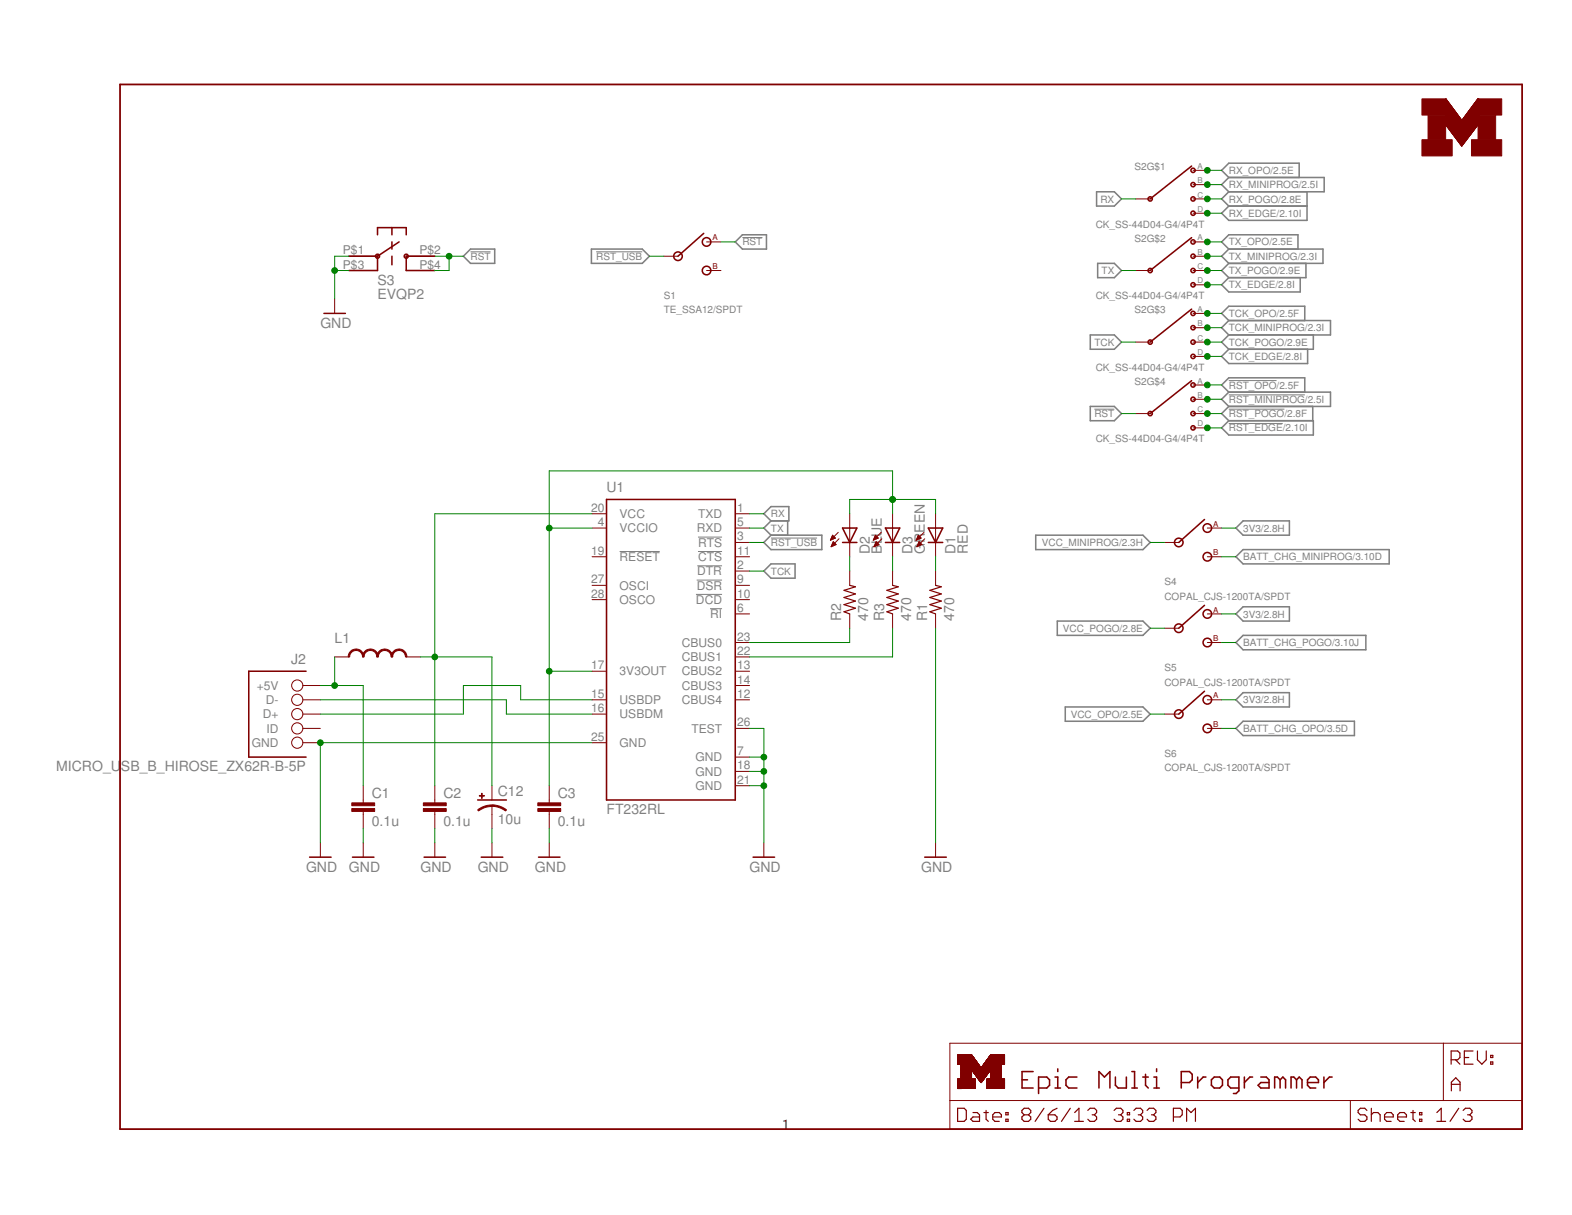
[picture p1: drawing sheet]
<svg xmlns="http://www.w3.org/2000/svg" width="279mm" height="216mm" viewBox="0 0 279 216" stroke-linecap="round" stroke-linejoin="round" font-family="sans-serif">
<g fill="none" stroke="#808080" stroke-width=".18">
<path d="M83.6 44.7h3.6M106 44.7h8.2M132 42.2h3.5M194.5 72.7h3.6M218.4 72.7h9.9M218.4 67.6h8.5M218.4 75.2h9.6M218.4 70.2h13.5M110.1 98h7.2M124.1 95.4h4.2M124.1 98h4.2M137 95.6h8.2"/>
<path d="M123.7 105.6h4.6M123.8 103.1h4.5M123.9 100.5h4.4M126.2 108.2h2.1"/>
</g>
<g fill="none" stroke="#808080" stroke-width=".28">
<path d="M194.9 34.1h3.2l1.2 1.2-1.2 1.3h-3.2zM218.4 36.6h13.9M218.4 31.5h17v2.6h-17M218.4 31.5l-1.3-1.2 1.3-1.3h12.5v2.5M218.4 34.1l-1.3 1.2 1.3 1.3M218.4 31.5l-1.3 1.3 1.3 1.3M232.3 34.1v5.1h-13.9l-1.3-1.3 1.3-1.3M82.4 45.5l1.2-1.2h4.3v2.5h-4.3zM105.1 44.3h9.1l1.2 1.2-1.2 1.3h-9.1zM130.7 43l1.3-1.3h4.2v2.6h-4.2zM193.8 59.5h4.3l1.2 1.3-1.2 1.3h-4.3zM195.1 46.8h3l1.2 1.3-1.2 1.2h-3z"/>
<path d="M218.4 44.3l-1.3-1.3 1.3-1.3h12.3v2.6M218.4 57h18.1v2.5h-18.1M218.4 44.3h16.7v2.5h-16.7M218.4 57l-1.3-1.3 1.3-1.3h13.5v2.6M218.4 49.3l-1.3 1.3 1.3 1.3h12.7v-2.6M218.4 44.3l-1.3 1.2 1.3 1.3M218.4 46.8l-1.3 1.3 1.3 1.2M218.4 57l-1.3 1.2 1.3 1.3M218.4 59.5l-1.3 1.3 1.3 1.3M232.1 46.8v2.5h-13.7M233.4 59.5v2.6h-15M193.8 72.2h4.3l1.2 1.3-1.2 1.3h-4.3z"/>
<path d="M218.4 74.8h15v2.5h-15l-1.3-1.3zM218.4 69.7h18.1v2.5h-18.1M218.4 69.7l-1.3-1.3 1.3-1.3h13.5v2.6M218.4 62.1l-1.3 1.2 1.3 1.3h14v-2.5M218.4 69.7l-1.3 1.3 1.3 1.2M218.4 72.2l-1.3 1.3 1.3 1.3M233.3 72.2v2.6M135.8 91.3l1.2-1.3h3.2v2.6h-3.2zM137 95.1h9.1v2.6h-9.1l-1.2-1.3zM137 92.6l-1.2 1.2 1.2 1.3M140 92.6v2.5M184.1 95.1h19l1.3 1.3-1.3 1.3h-19z"/>
<path d="M219.7 98.9l1.2-1.2h26v2.5h-26zM220.9 92.6h8.3v2.5h-8.3l-1.2-1.3zM135.8 101.5l1.2-1.3h4.3v2.5h-4.3zM187.9 110.4h15.2l1.3 1.2-1.3 1.3h-15.2zM219.7 109.1l1.2-1.3h8.3v2.6h-8.3zM220.9 112.9h21.9v2.6h-21.9l-1.2-1.3zM189.3 125.6h13.8l1.3 1.3-1.3 1.3h-13.8zM219.7 124.4l1.2-1.3h8.3v2.5h-8.3zM220.9 128.2h19.8v2.5h-19.8l-1.2-1.3z"/>
</g>
<g fill="none" stroke="#800000" stroke-width=".28">
<path d="M211.8 29.5l-7.4 5.8M57.6 55.7h3.8M62 45.5h5.1M67.1 45.5v2.6h-5.1M67.1 41.7v-1.3h5.1v1.3M69.7 40.4v1.3M69.7 43v1.3M69.7 45.5v1.6M70.9 43l-3.8 2.5M77.3 45.5h-5.1v2.6h5.1M125.1 41.5l-4.6 4M211.8 42.2l-7.4 5.9"/>
<path d="M211.8 54.9l-7.4 5.9M211.8 67.6l-7.4 5.9M107.8 88.8h22.9v53.4h-22.9zM149.8 93.8h2.5l-1.3 2.6zM149.8 96.4h2.5M157.4 96.4h2.5M157.4 93.8h2.5l-1.3 2.6zM165 96.4h2.6M165 93.8h2.6l-1.3 2.6zM214.1 92.3l-4.6 4.1M54.4 119.3h-10.2v15.2h10.2M214.1 107.6l-4.6 4"/>
<path d="M214.1 122.8l-4.6 4.1M55 152.3h3.8M62.7 152.3h3.8M75.4 152.3h3.8M84.9 142.2h5.1M85.5 152.3h3.9M95.7 152.3h3.8M133.9 152.3h3.8M164.4 152.3h3.8M181.7 191.9h.9M183.6 190.4h-1.9v2.9h1.9M184.6 193.3h1.5l.4-.5v-.9l-.4-.5h-1.5v2.9"/>
<path d="M187.5 193.3h1M187.5 191.4h.5v1.9M188 189.9v.5M191.4 191.4h-1.5l-.4 .5v.9l.4 .5h1.5M195.3 193.3v-2.9l1 1 1-1v2.9M198.2 191.4v1.4l.5 .5h1.5v-1.9M201.2 190.4h.5v2.9M201.2 193.3h.9M203.1 191.4h1M203.6 190.9v1.9l.5 .5M205.1 193.3h1M205.1 191.4h.5v1.9"/>
<path d="M205.6 189.9v.5M210 192.4h1.4l.5-.5v-1l-.5-.5h-1.4v2.9M212.9 191.4v1.9M214.3 191.4h-.5l-.9 1M215.3 191.9l.5-.5h1l.5 .5v.9l-.5 .5h-1l-.5-.5zM220.2 193.3h-1.5l-.5-.5v-.9l.5-.5h1.5v2.4l-.5 .5h-.5M221.2 191.4v1.9M222.6 191.4h-.5l-.9 1M224.1 191.4h1l.5 .5v1.4h-1.5l-.5-.5 .5-.4h1.5M227.5 191.9l-.5-.5h-.5v1.9M227.5 191.9v1.4M227.5 191.9l.5-.5 .5 .5v1.4"/>
<path d="M230.4 191.9l-.4-.5h-.5v1.9M230.4 191.9v1.4M230.4 191.9l.5-.5 .5 .5v1.4M232.4 192.4h1.9v-.5l-.5-.5h-.9l-.5 .5v.9l.5 .5h.9M235.3 191.4v1.9M236.8 191.4h-.5l-1 1"/>
<circle cx="204.4" cy="35.3" r=".38"/>
<circle cx="212" cy="32.8" r=".38"/>
<circle cx="212" cy="37.9" r=".38"/>
<circle cx="212" cy="35.3" r=".38"/>
<circle cx="212" cy="30.3" r=".38"/>
<circle cx="67.1" cy="45.5" r=".36"/>
<circle cx="72.2" cy="45.5" r=".36"/>
<circle cx="120.5" cy="45.5" r=".76"/>
<circle cx="125.6" cy="48.1" r=".76"/>
<circle cx="125.6" cy="43" r=".76"/>
<circle cx="204.4" cy="48.1" r=".38"/>
<circle cx="212" cy="50.6" r=".38"/>
<circle cx="212" cy="55.7" r=".38"/>
<circle cx="212" cy="43" r=".38"/>
<circle cx="212" cy="58.2" r=".38"/>
<circle cx="212" cy="45.5" r=".38"/>
<circle cx="212" cy="48.1" r=".38"/>
<circle cx="204.4" cy="73.5" r=".38"/>
<circle cx="204.4" cy="60.8" r=".38"/>
<circle cx="212" cy="71" r=".38"/>
<circle cx="212" cy="76" r=".38"/>
<circle cx="212" cy="73.5" r=".38"/>
<circle cx="212" cy="60.8" r=".38"/>
<circle cx="212" cy="63.3" r=".38"/>
<circle cx="212" cy="68.4" r=".38"/>
<circle cx="209.5" cy="96.4" r=".76"/>
<circle cx="214.6" cy="93.8" r=".76"/>
<circle cx="214.6" cy="98.9" r=".76"/>
<circle cx="209.5" cy="111.6" r=".76"/>
<circle cx="214.6" cy="109.1" r=".76"/>
<circle cx="214.6" cy="114.2" r=".76"/>
<circle cx="209.5" cy="126.9" r=".76"/>
<circle cx="214.6" cy="124.4" r=".76"/>
<circle cx="214.6" cy="129.4" r=".76"/>
</g>
<g fill="none" stroke="#800000" stroke-width=".18">
<path d="M257 20h1.8M257 19.9h1.8M257 19.9h1.7M257 19.8h1.7M257 19.8h1.6M257 19.7h1.6M257 19.6h1.5M257 19.5l1.5 .1M257 19.5h1.4M257 19.4h1.4M257 19.4h1.3M257 19.3h1.3"/>
<path d="M257 19.2l1.3 .1M257 19.2h1.2M257 19.1l1.2 .1M257 19.1h1.1M257 19h1.1M257 19h1M257 18.9h1M257 18.8h.9M257 18.7l.9 .1M257 18.7h.8M257 18.6l.8 .1M257 18.6h.8"/>
<path d="M257 18.6h.7M257 18.5h.7M257 18.5h.6M257 18.4h.6M257 18.3l.6 .1M257 18.3h.5M257 17.6h.1M257 17.6l-.1 4.6M257 18.2l.5 .1M257 18.2h.5M257 18.2h.4M257 18.1h.4"/>
<path d="M257 18h.3M257 17.9l.3 .1M257 17.9h.3M257 17.8l.2 .1M257 17.8h.2M257 17.7h.1M257 17.6l.1 .1M257 17.6l2.8 3.8 2.9-3.8h.1v4.6h-5.8M260.9 19.9h1.9M261 19.8h1.8M261 19.7h1.8M261.1 19.7h1.7"/>
<path d="M261.1 19.6h1.7M261.2 19.6h1.6M261.2 19.5h1.6M261.3 19.5h1.5M261.3 19.4h1.5M261.3 19.3h1.5M261.4 19.3h1.4M261.5 19.2h1.3M261.5 19.1h1.3M261.6 19h1.2M261.6 18.9h1.2M261.7 18.9h1.1"/>
<path d="M261.7 18.8h1.1M261.8 18.7h1M261.9 18.6h.9M261.9 18.5h.9M262 18.5h.8M262 18.4h.8M262.1 18.4h.7M262.1 18.3h.7M262.2 18.2h.6M262.2 18.1h.6M262.3 18.1h.5M262.3 18h.5"/>
<path d="M262.4 18h.4M262.4 17.9h.4M262.5 17.8h.3M262.5 17.7h.3M262.6 17.7h.2M201.9 35.3h2.5M212 35.3h2.6M212 30.3h2.6M212 32.8h2.6M212 37.9h2.6M256.9 22.2l2.9 3.8 2.9-3.8M256.9 22.1h5.9"/>
<path d="M257 22.1h5.8M257 22h5.8M257 21.9h5.8M257 21.8h5.8M257 21.7h5.8M257 21.6h5.8M257 21.5h5.8M257 21.4h5.8M257 21.3h2.8M257 21.2l2.7 .1M257 21.2h2.7M257 21.1l2.7 .1"/>
<path d="M257 21.1h2.6M257 21l2.6 .1M257 21h2.5M257 20.9h2.5M257 20.8h2.4M257 20.7l2.4 .1M257 20.7h2.3M257 20.6h2.3M257 20.6h2.2M257 20.5h2.2M257 20.5h2.1M257 20.4h2.1"/>
<path d="M257 20.3h2M257 20.2h2M257 20.1l1.9 .1M257 20.1h1.8M257 22.2h5.7M257 22.2h5.6M257 22.3h5.6M257.1 22.3h5.5M257.1 22.4h5.5M257.2 22.4h5.3M257.2 22.5h5.2M257.3 22.6h5.1"/>
<path d="M257.3 22.6h5M257.3 22.7h5M257.4 22.8h4.9M257.4 22.8h4.8M257.5 22.8h4.7M257.5 22.9h4.6M257.6 23h4.5M257.6 23.1h4.4M257.7 23.1h4.3M257.7 23.2h4.2M257.8 23.3h4.1M257.8 23.3h4"/>
<path d="M257.9 23.4h3.9M257.9 23.5h3.8M258 23.5h3.7M258 23.6h3.6M258.1 23.6h3.5M258.1 23.7h3.4M258.1 23.8h3.4M258.2 23.8h3.3M258.2 23.9h3.2M258.3 23.9h3.1M258.3 23.9h3M258.3 24h3"/>
<path d="M258.4 24.1h2.8M258.5 24.2h2.6M258.5 24.3h2.6M258.6 24.3h2.5M258.6 24.3h2.4M258.6 24.4h2.4M258.7 24.5h2.2M258.7 24.6h2.2M258.8 24.6h2M258.8 24.7h2M258.9 24.8h1.8M259 24.8h1.7"/>
<path d="M259 24.9h1.6M259 25h1.6M259.1 25h1.4M259.2 25.1h1.3M259.2 25.2h1.2M259.2 25.2h1.1M259.3 25.3h1M259.4 25.4h.9M259.4 25.4h.8M259.4 25.5h.8M259.5 25.5h.6M259.5 25.6h.6"/>
<path d="M259.6 25.7h.4M259.6 25.7h.5M259.7 25.8h.2M259.7 25.9h.2M259.8 25.9h.1M259.9 21.3h2.9M260 21.2h2.8M260 21.1h2.8M260.1 21.1h2.7M260.1 21h2.7M260.2 20.9h2.6M260.2 25.4h-.8"/>
<path d="M260.2 20.8h2.6M260.3 20.8h2.5M260.3 20.7h2.5M260.4 20.6h2.4M260.4 25.1l-1.2 .1M260.5 20.5h2.3M260.5 20.4h2.3M260.6 20.4h2.2M260.6 20.3h2.2M260.7 20.2h2.1M260.8 20.2h2M260.8 24.7h-2"/>
<path d="M260.8 20.1h2M260.8 20h2M260.9 20h1.9M261.2 24.2h-2.8M261.6 23.7h-3.5M261.7 23.4h-3.8M59.5 53.1v2.6M62 45.5h5.1M62 48.1h5.1M72.2 45.5h5.1M72.2 48.1h5.1M118 45.5h2.5"/>
<path d="M125.6 48.1h2.5M125.6 43h2.5M201.9 48.1h2.5M212 45.5h2.6M212 48.1h2.6M212 43h2.6M212 50.6h2.6M212 55.7h2.6M212 58.2h2.6M201.9 60.8h2.5M201.9 73.5h2.5M212 60.8h2.6"/>
<path d="M212 63.3h2.6M212 73.5h2.6M212 68.4h2.6M212 71h2.6M212 76h2.6M105.2 91.3h2.6M105.2 93.8h2.6M105.2 98.9h2.6M130.7 91.3h2.5M130.7 93.8h2.5M130.7 96.4h2.5M130.7 98.9h2.5"/>
<path d="M147.6 95.9h.2M147.7 95.8h.4M147.7 95.7h.7M147.7 97.1h.1M147.8 95.5h.6M147.8 97h.3M147.8 96.9h.6M147.8 95.4h.5M147.9 95.3h.2M147.9 96.7h.7M147.9 96.6h.6M148 95.2h.1"/>
<path d="M148 95.1l.5 .5-.9 .4zM148 96.5h.3M148 96.4h.2M148.1 96.2l.5 .6-.9 .4zM149 94.6l-1.4 1.4M149.1 95.7l-1.4 1.5M151 91.3v7.6M155.3 95.9h.2M155.3 95.8h.5M155.4 95.7h.6M155.4 97.1h.1M155.4 97h.3"/>
<path d="M155.4 95.5h.6M155.5 95.4h.4M155.5 96.9h.5M155.5 95.3h.3M155.5 96.7h.7M155.6 95.2h.1M155.6 96.6h.5M155.6 95.1l.5 .5-.9 .4zM155.6 96.5h.4M155.7 96.4h.2M155.7 96.2l.5 .6-.9 .4zM156.6 94.6l-1.4 1.4"/>
<path d="M156.7 95.7l-1.4 1.5M158.6 91.3v7.6M162.9 95.9h.2M162.9 95.8h.5M163 97.1h.1M163 95.7h.7M163 95.5h.6M163 97h.4M163.1 95.4h.4M163.1 96.9h.5M163.2 95.3h.2M163.2 96.7h.6"/>
<path d="M163.2 95.2h.1M163.2 96.6h.5M163.2 95.1l.5 .5-.9 .4zM163.3 96.5h.3M163.3 96.4h.2M163.3 96.2l.6 .6-.9 .4zM164.2 94.6l-1.4 1.4M164.4 95.7l-1.4 1.5M166.3 91.3v7.6M207 96.4h2.5M214.6 93.8h2.5M214.6 98.9h2.5"/>
<path d="M59.5 116.7h2.5M72.2 116.7h2.5M105.2 119.3h2.6M105.2 106.6h2.6M105.2 104h2.6M130.7 119.3h2.5M130.7 106.6h2.5M130.7 104h2.5M130.7 101.5h2.5M130.7 109.1h2.5M130.7 114.2h2.5M130.7 116.7h2.5"/>
<path d="M151 101.5v2.5M151 109.1v2.5M158.6 101.5v2.5M158.6 109.1v2.5M166.3 101.5v2.5M166.3 109.1v2.5M207 111.6h2.5M214.6 109.1h2.5M214.6 114.2h2.5M53.8 124.4h3.1M53.8 126.9h3.1M53.8 121.8h3.1"/>
<path d="M53.8 132h3.1M53.8 129.4h3.1M64.6 139.6v3.1M77.3 139.6v3.1M87.4 139.6v2.6M97.6 139.6v3.1M105.2 124.4h2.6M105.2 126.9h2.6M105.2 132h2.6M130.7 124.4h2.5M130.7 134.5h2.5M130.7 121.8h2.5"/>
<path d="M130.7 137.1h2.5M130.7 129.4h2.5M130.7 139.6h2.5M207 126.9h2.5M214.6 124.4h2.5M214.6 129.4h2.5M56.9 149.8v2.5M64.6 144.2v3M64.6 149.8v2.5M77.3 144.2v3M77.3 149.8v2.5M87.4 143.2v4"/>
<path d="M87.4 149.8v2.5M97.6 144.2v3M97.6 149.8v2.5M135.8 149.8v2.5M166.3 149.8v2.5M168.8 185.4h101.7v15.2h-101.7zM168.8 195.6h101.7M170.2 193.4h3.2M170.2 193.3h3.2M170.2 193.2h3.2M170.2 193.1h3.2M170.2 193h3.2"/>
<path d="M170.2 192.9h3.2M170.2 192.8h3.2M170.2 192.7h3.2M170.2 192.6h3.2M170.2 192.5h3.2M170.2 192.4h3.2M170.2 192.3h3.2M170.2 192.2h3.2M170.2 192.1h3.2M170.2 192h3.2M170.2 191.9h3.2M170.2 191.8h3.2"/>
<path d="M170.2 191.7h3.2M170.2 189.1l3.7 .1M170.2 189.1h3.7M170.2 189h3.6M170.2 188.9l3.6 .1M170.2 188.9h3.5M170.2 188.8h3.5M170.2 188.7l3.5 .1M170.2 188.7h3.4M170.2 188.6h3.4M170.2 188.6h3.3M170.2 188.5h3.3"/>
<path d="M170.2 188.4h3.2M170.2 188.3l3.2 .1M170.2 188.3h3.1M170.2 188.2h3.1M170.2 188.2h3M170.2 188.1h3M170.2 188h2.9M170.2 187.9l2.9 .1M170.2 187.9h2.8M170.2 187.8h2.8M170.2 187.7h2.7M170.2 187.6h2.6"/>
<path d="M170.2 187.5l2.6 .1M170.2 187.5h2.6M170.2 187.5h2.5M170.8 191.7h1.9M170.8 191.6h1.9M170.8 191.5h1.9M170.8 191.4h1.9M170.8 191.3h1.9M170.8 191.2h1.9M170.8 191.1h1.9M170.8 191h1.9M170.8 190.9h1.9"/>
<path d="M170.8 190.8h1.9M170.8 190.7h1.9M170.8 190.6h1.9M170.8 190.5h1.9M170.8 190.4h1.9M170.8 190.3h1.9M170.8 190.2h1.9M170.8 190.1h7.1M170.8 190h7.1M170.8 189.9h7.1M170.8 189.8h7.1M170.8 189.7h3.5"/>
<path d="M170.8 189.6h3.5M170.8 189.5h3.4M170.8 189.4h3.3M170.8 189.3h3.3M170.8 189.3h3.2M170.8 189.2l3.2 .1M170.8 189.2h3.2M172.7 190.2l-1.9 .1M172.8 190.2h3.2M172.8 190.3h3.1M172.9 190.4h3M172.9 190.4h2.9"/>
<path d="M173 190.5h2.8M173 190.6h2.7M173.1 190.6h2.6M173.1 190.7h2.5M173.2 190.8h2.4M173.2 190.8h2.3M173.3 190.9h2.2M173.4 191h2M173.4 191.8h-3.2M173.4 191.1h2M173.4 191.1h1.9M173.5 191.2h1.7"/>
<path d="M173.6 191.3h1.6M173.7 191.4h1.4M173.7 191.5h1.4M173.7 191.5h1.3M173.8 191.6h1.2M173.8 191.6h1.1M173.8 191.7h1.1M173.9 191.7h1M173.9 191.8h1M173.9 191.8h.9M174 191.9h.8M174 191.9h.7"/>
<path d="M174.1 192h.6M174.1 192.1h.5M174.2 192.2h.3M174.3 192.3h.2M174.3 192.3h.1M174.3 192.4h.1M174.4 189.7h3.5M174.5 192.3h-.2M174.5 189.7h3.4M174.5 189.6h3.4M174.6 189.5h3.3M174.6 192.1l-.4 .1"/>
<path d="M174.6 189.4h3.3M174.7 189.4h3.2M174.7 192h-.6M174.7 189.3h3.2M174.8 191.9h-.8M174.8 189.3h3.1M174.8 189.2h3.1M174.9 189.1h3.6M174.9 189h3.6M175 189h3.5M175 188.9h3.5M175 188.8h3.5"/>
<path d="M175.1 188.8h3.4M175.1 191.4h-1.5M175.1 188.7h3.4M175.2 188.7h3.3M175.2 191.3h-1.6M175.2 188.6h3.3M175.3 188.6h3.2M175.3 191.2h-1.8M175.3 188.5h3.2M175.3 188.4h3.2M175.4 188.4h3.1M175.4 191.9h3.1"/>
<path d="M175.4 191.8h3.1M175.4 193.4h3.1M175.4 193.3h3.1M175.4 193.2h3.1M175.4 193.1h3.1M175.4 193h3.1M175.4 192.9h3.1M175.4 192.8h3.1M175.4 192.7h3.1M175.4 192.6h3.1M175.4 192.5h3.1M175.4 192.4h3.1"/>
<path d="M175.4 192.3h3.1M175.4 192.2h3.1M175.4 192.1h3.1M175.4 192h3.1M175.4 191.7h3.1M175.4 188.3h3.1M175.4 191h-2.1M175.5 188.3h3M175.5 188.2h3M175.6 188.1h2.9M175.6 190.7h-2.5M175.7 188h2.8"/>
<path d="M175.7 187.9h2.8M175.8 187.8h2.7M175.9 187.7h2.6M175.9 187.6h2.6M176 190.2h.1M176 187.6h2.5M176 190.2h-3.3M176 187.5h2.5M176.1 191.6h1.8M176.1 191.5h1.8M176.1 191.4h1.8M176.1 191.3h1.8"/>
<path d="M176.1 191.2h1.8M176.1 191.1h1.8M176.1 191h1.8M176.1 190.9h1.8M176.1 190.8h1.8M176.1 190.7h1.8M176.1 190.6h1.8M176.1 190.5h1.8M176.1 190.4h1.8M176.1 190.3h1.8M176.1 190.2h1.8M177.9 190.1h-7.1"/>
<path d="M177.9 191.7h-1.9M178 189.1v.1M178.5 189.1l-3.7 .1M240 195.6v5M256.5 185.4v10.2"/>
<circle cx="52.8" cy="132" r=".99"/>
<circle cx="52.8" cy="124.4" r=".99"/>
<circle cx="52.8" cy="121.8" r=".99"/>
<circle cx="52.8" cy="129.4" r=".99"/>
<circle cx="52.8" cy="126.9" r=".99"/>
</g>
<g fill="#800000" stroke="#800000" stroke-width=".18">
<path d="M62.5 143.7h4.1v.5h-4.1z"/>
<path d="M62.5 142.7h4.1v.5h-4.1z"/>
<path d="M75.2 143.7h4.1v.5h-4.1z"/>
<path d="M75.2 142.7h4.1v.5h-4.1z"/>
<path d="M95.6 143.7h4.1v.5h-4.1z"/>
<path d="M95.6 142.7h4.1v.5h-4.1z"/>
<path d="M85.2 141.4h.9v.1h-.9z"/>
<path d="M85.6 141h.1v.9h-.1z"/>
<path d="M252.7 17.6h4.3v2.8h-4.3z"/>
<path d="M253.8 20.5h3.1v4.3h-3.1z"/>
<path d="M252.7 24.8h5.4v2.9h-5.4z"/>
<path d="M261.5 24.8h5.4v2.9h-5.4z"/>
<path d="M262.7 20.5h3.1v4.3h-3.1z"/>
<path d="M262.6 17.6h4.3v2.8h-4.3z"/>
</g>
<g fill="#800000" stroke="#800000" stroke-width=".18">
<path d="M87.4 143h.3a4.4 4.4 0 0 1 2.3 .9l-.1 .2-.5-.3a4.1 4.1 0 0 0-2-.5z" fill-rule="evenodd"/>
<path d="M84.9 143.9l.2-.2a4.1 4.1 0 0 1 2.3-.7v.3a3.9 3.9 0 0 0-2.4 .8z" fill-rule="evenodd"/>
<path d="M62.3 115.7l.5-.3 .5-.1v.3l-.7 .2-.3 .4-.2 .5h-.2l.1-.4z" fill-rule="evenodd"/>
<path d="M63.3 115.3a1.37 1.37 0 0 1 1.4 1.4h-.3l-.1-.5-.3-.4-.7-.2z" fill-rule="evenodd"/>
<path d="M64.8 115.7l.6-.3 .4-.1v.3l-.7 .2-.3 .4-.1 .5h-.3l.1-.4z" fill-rule="evenodd"/>
<path d="M65.8 115.3a1.37 1.37 0 0 1 1.4 1.4h-.2l-.1-.5-.4-.4-.7-.2z" fill-rule="evenodd"/>
<path d="M67.4 115.7l.5-.3 .5-.1v.3l-.7 .2-.3 .4-.2 .5h-.2l.1-.4z" fill-rule="evenodd"/>
<path d="M68.4 115.3a1.41 1.41 0 0 1 1.4 1.4h-.3l-.1-.5-.3-.4-.7-.2z" fill-rule="evenodd"/>
<path d="M69.9 115.7l.6-.3 .4-.1v.3l-.7 .2-.3 .4-.1 .5h-.3l.1-.4z" fill-rule="evenodd"/>
<path d="M70.9 115.3a1.37 1.37 0 0 1 1.4 1.4h-.2l-.2-.5-.3-.4-.7-.2z" fill-rule="evenodd"/>
</g>
<g fill="none" stroke="#800000" stroke-width=".21">
<path d="M151 104l1 .3-2 .6 2 .6-2 .7 2 .6-2 .6 2 .7-2 .6 1 .4M158.6 104l1.1 .3-2.1 .6 2.1 .6-2.1 .7 2.1 .6-2.1 .6 2.1 .7-2.1 .6 1 .4M166.3 104l1 .3-2 .6 2 .6-2 .7 2 .6-2 .6 2 .7-2 .6 1 .4M170.2 196.9h1.2l.3 .4v1.6l-.3 .4h-1.2zM172.9 197.7h.8l.4 .4v1.2h-1.2l-.4-.4 .4-.4h1.2M174.9 197.7h.8M175.3 197.3v1.6l.4 .4M176.4 198.5h1.6v-.4l-.4-.4h-.8l-.4 .4v.8l.4 .4h.8M178.8 198.9h.4v.4h-.4zM178.8 197.7h.4v.4h-.4zM182 198.1l-.4 .4v.4l.4 .4h.8l.4-.4v-.4l-.4-.4M182 198.1l-.4-.4v-.4l.4-.4h.8l.4 .4v.4l-.4 .4"/>
<path d="M182 198.1h.8M185.5 196.9l-1.5 2.4M186.3 198.1h1.2l.4 .4v.4l-.4 .4h-.8l-.4-.4zM187.9 196.9l-.8 .4-.8 .8M190.2 196.9l-1.5 2.4M191 199.3h1.6M191 197.7l.8-.8v2.4M193.3 197.3l.4-.4h.8l.4 .4v.4l-.4 .4M194.1 198.1h.4M194.5 198.1l.4 .4v.4l-.4 .4h-.8l-.4-.4M198 197.3l.4-.4h.8l.4 .4v.4l-.4 .4M198.8 198.1h.4"/>
<path d="M199.2 198.1l.4 .4v.4l-.4 .4h-.8l-.4-.4M200.4 198.9h.4v.4h-.4zM200.4 197.7h.4v.4h-.4zM201.5 197.3l.4-.4h.8l.4 .4v.4l-.4 .4M202.3 198.1h.4M202.7 198.1l.4 .4v.4l-.4 .4h-.8l-.4-.4M203.9 197.3l.4-.4h.7l.4 .4v.4l-.4 .4M204.7 198.1h.3M205 198.1l.4 .4v.4l-.4 .4h-.7l-.4-.4M208.6 198.5h1.1l.4-.4v-.8l-.4-.4h-1.1v2.4M210.9 199.3v-2.4l.8 .8 .8-.8v2.4M243 197.3l-.4-.4h-.8l-.4 .4v.4l.4 .4h.8l.4 .4v.4l-.4 .4h-.8l-.4-.4"/>
<path d="M243.7 198.1l.4-.4h.8l.4 .4v1.2M243.7 196.9v2.4M246.1 198.5h1.5v-.4l-.4-.4h-.7l-.4 .4v.8l.4 .4h.7M248.4 198.5h1.6v-.4l-.4-.4h-.8l-.4 .4v.8l.4 .4h.8M250.8 197.7h.7M251.1 197.3v1.6l.4 .4M252.3 198.9h.4v.4h-.4zM252.3 197.7h.4v.4h-.4zM255.4 199.3h1.5M255.4 197.7l.8-.8v2.4M257.9 188.3h1.2l.4-.4v-.8l-.4-.3h-1.2v2.3M258 193.8v-1.5l.7-.8 .8 .8v1.5"/>
<path d="M258 192.7h1.5M258.7 188.3l.8 .8M259.3 196.9l-1.6 2.4M260.1 197.3l.4-.4h.7l.4 .4v.4l-.4 .4M260.3 187.9h.7M260.8 198.1h.4M261.2 198.1l.4 .4v.4l-.4 .4h-.7l-.4-.4M261.8 186.8h-1.5v2.3h1.5M262.6 186.8v1.5l.8 .8 .8-.8v-1.5M264.9 188.7h.4v.4h-.4zM264.9 187.5h.4v.4h-.4z"/>
</g>
<path d="M21.3 15h249.2v185.6h-249.2z" fill="none" stroke="#800000" stroke-width=".32"/>
<g fill="none" stroke="#008000" stroke-width=".18">
<path d="M199.3 35.3h2.6M214.6 35.3h2.5M214.6 30.3h2.5M214.6 32.8h2.5M214.6 37.9h2.5M59.5 48.1h2.5M62 45.5h-2.5v7.6M77.3 45.5h5.1M79.8 45.5v2.6h-2.5M115.4 45.5h2.6M128.1 43h2.6M199.3 48.1h2.6"/>
<path d="M214.6 48.1h2.5M214.6 45.5h2.5M214.6 43h2.5M214.6 50.6h2.5M214.6 58.2h2.5M214.6 55.7h2.5M199.3 60.8h2.6M199.3 73.5h2.6M214.6 60.8h2.5M214.6 73.5h2.5M214.6 68.4h2.5M214.6 63.3h2.5"/>
<path d="M214.6 76h2.5M214.6 71h2.5M97.6 93.8h7.6M105.2 91.3h-27.9v48.3M133.2 91.3h2.6M133.2 93.8h2.6M133.2 96.4h2.6M151 91.3v-2.5h15.3v2.5M151 98.9v2.6M158.6 91.3v-7.6h-61v55.9M158.6 98.9v2.6M166.3 98.9v2.6"/>
<path d="M204.4 96.4h2.6M217.1 93.8h2.6M217.1 98.9h2.6M59.5 116.7v5.1M74.7 116.7h12.7v22.9M97.6 119.3h7.6M133.2 101.5h2.6M151 111.6v2.6h-17.8M158.6 111.6v5.1h-25.4M166.3 111.6v38.2M204.4 111.6h2.6M217.1 114.2h2.6"/>
<path d="M217.1 109.1h2.6M56.9 121.8h7.7v17.8M56.9 124.4h33.1v2.5h15.2M105.2 124.4h-12.7v-2.6h-10.1v5.1h-25.5M105.2 132h-48.3v17.8M133.2 129.4h2.6v20.4M133.2 134.5h2.6M133.2 137.1h2.6M133.2 139.6h2.6M204.4 126.9h2.6M217.1 124.4h2.6M217.1 129.4h2.6"/>
<path d="M64.6 147.2v2.6M77.3 147.2v2.6M87.4 147.2v2.6M97.6 147.2v2.6"/>
</g>
<g fill="#008000" stroke="#008000" stroke-width=".18">
<circle cx="59.5" cy="121.8" r=".51"/>
<circle cx="77.3" cy="116.7" r=".51"/>
<circle cx="56.9" cy="132" r=".51"/>
<circle cx="135.8" cy="134.5" r=".51"/>
<circle cx="135.8" cy="137.1" r=".51"/>
<circle cx="135.8" cy="139.6" r=".51"/>
<circle cx="59.5" cy="48.1" r=".51"/>
<circle cx="97.6" cy="119.3" r=".51"/>
<circle cx="97.6" cy="93.8" r=".51"/>
<circle cx="158.6" cy="88.8" r=".51"/>
<circle cx="79.8" cy="45.5" r=".51"/>
<circle cx="214.6" cy="50.6" r=".51"/>
<circle cx="214.6" cy="45.5" r=".51"/>
<circle cx="214.6" cy="48.1" r=".51"/>
<circle cx="214.6" cy="43" r=".51"/>
<circle cx="214.6" cy="30.3" r=".51"/>
<circle cx="214.6" cy="35.3" r=".51"/>
<circle cx="214.6" cy="32.8" r=".51"/>
<circle cx="214.6" cy="37.9" r=".51"/>
<circle cx="214.6" cy="68.4" r=".51"/>
<circle cx="214.6" cy="63.3" r=".51"/>
<circle cx="214.6" cy="58.2" r=".51"/>
<circle cx="214.6" cy="60.8" r=".51"/>
<circle cx="214.6" cy="55.7" r=".51"/>
<circle cx="214.6" cy="76" r=".51"/>
<circle cx="214.6" cy="71" r=".51"/>
<circle cx="214.6" cy="73.5" r=".51"/>
</g>
<text font-size="2.7" x="139" y="200.9">1</text>
<g font-size="2.5" fill="#808080">
<text x="67.1" y="53.2">EVQP2</text>
<text x="67.1" y="50.6">S3</text>
<text x="56.9" y="58.2">GND</text>
<text x="107.8" y="87.5">U1</text>
<text x="154.6" y="98.4" transform="rotate(-90 154.6 98.4)">D2</text>
<text x="156.7" y="98.4" transform="rotate(-90 156.7 98.4)">BLUE</text>
<text x="162.2" y="98.4" transform="rotate(-90 162.2 98.4)">D3</text>
<text x="164.4" y="98.4" transform="rotate(-90 164.4 98.4)">GREEN</text>
<text x="169.8" y="98.4" transform="rotate(-90 169.8 98.4)">D1</text>
<text x="172" y="98.4" transform="rotate(-90 172 98.4)">RED</text>
<text x="149.5" y="110.4" transform="rotate(-90 149.5 110.4)">R2</text>
<text x="154.3" y="110.4" transform="rotate(-90 154.3 110.4)">470</text>
<text x="157.1" y="110.4" transform="rotate(-90 157.1 110.4)">R3</text>
<text x="162" y="110.4" transform="rotate(-90 162 110.4)">470</text>
<text x="164.8" y="110.4" transform="rotate(-90 164.8 110.4)">R1</text>
<text x="169.6" y="110.4" transform="rotate(-90 169.6 110.4)">470</text>
<text x="51.7" y="118">J2</text>
<text x="59.5" y="114.2">L1</text>
<text x="10" y="137.1">MICRO_U</text>
<text x="21.5" y="137.1">SB_B_HIROSE_ZX62R-B-5P</text>
<text x="66.1" y="141.8">C1</text>
<text x="78.8" y="141.8">C2</text>
<text x="88.5" y="141.5">C12</text>
<text x="99.1" y="141.8">C3</text>
<text x="66.1" y="146.9">0.1u</text>
<text x="78.8" y="146.9">0.1u</text>
<text x="88.5" y="146.3">10u</text>
<text x="99.1" y="146.9">0.1u</text>
<text x="107.8" y="144.7">FT232RL</text>
<text x="54.4" y="154.9">GND</text>
<text x="62" y="154.9">GND</text>
<text x="74.7" y="154.9">GND</text>
<text x="84.9" y="154.9">GND</text>
<text x="95.1" y="154.9">GND</text>
<text x="133.2" y="154.9">GND</text>
<text x="163.7" y="154.9">GND</text>
</g>
<g font-size="2.1" fill="#808080">
<text x="61" y="45.2">P$1</text>
<text x="61" y="47.7">P$3</text>
<text x="74.5" y="45.2">P$2</text>
<text x="74.5" y="47.7">P$4</text>
<text x="105.1" y="90.9">20</text>
<text x="106.3" y="93.5">4</text>
<text x="110.1" y="92.1">VCC</text>
<text x="110.1" y="94.6">VCCIO</text>
<text x="123.8" y="94.6">RXD</text>
<text x="124.1" y="92.1">TXD</text>
<text x="131" y="90.9">1</text>
<text x="131" y="93.5">5</text>
<text x="105.1" y="98.6">19</text>
<text x="110.1" y="99.7">RESET</text>
<text x="124.1" y="97.1">RTS</text>
<text x="124.1" y="99.7">CTS</text>
<text x="131" y="96">3</text>
<text x="131" y="98.6">11</text>
<text x="131" y="101.1">2</text>
<text x="105.1" y="106.2">28</text>
<text x="105.1" y="103.7">27</text>
<text x="110.1" y="107.3">OSCO</text>
<text x="110.1" y="104.8">OSCI</text>
<text x="123.7" y="107.3">DCD</text>
<text x="123.8" y="104.8">DSR</text>
<text x="123.9" y="102.2">DTR</text>
<text x="131" y="103.7">9</text>
<text x="131" y="106.2">10</text>
<text x="126.2" y="109.9">RI</text>
<text x="131" y="108.7">6</text>
<text x="131" y="113.8">23</text>
<text x="105.1" y="118.9">17</text>
<text x="121.2" y="114.9">CBUS0</text>
<text x="121.2" y="117.5">CBUS1</text>
<text x="131" y="116.4">22</text>
<text x="131" y="118.9">13</text>
<text x="45.7" y="122.6">+5V</text>
<text x="47.2" y="125.1">D-</text>
<text x="105.1" y="124">15</text>
<text x="110.1" y="120">3V3OUT</text>
<text x="110.1" y="125.1">USBDP</text>
<text x="121.2" y="120">CBUS2</text>
<text x="121.2" y="122.6">CBUS3</text>
<text x="121.2" y="125.1">CBUS4</text>
<text x="131" y="121.5">14</text>
<text x="131" y="124">12</text>
<text x="46.7" y="127.7">D+</text>
<text x="47.4" y="130.2">ID</text>
<text x="105.1" y="126.5">16</text>
<text x="105.1" y="131.6">25</text>
<text x="110.1" y="127.7">USBDM</text>
<text x="122.9" y="130.2">TEST</text>
<text x="131" y="129.1">26</text>
<text x="44.8" y="132.7">GND</text>
<text x="110.1" y="132.7">GND</text>
<text x="123.6" y="135.3">GND</text>
<text x="123.6" y="137.8">GND</text>
<text x="131" y="134.2">7</text>
<text x="131" y="136.7">18</text>
<text x="123.6" y="140.4">GND</text>
<text x="131" y="139.3">21</text>
</g>
<g font-size="1.8" fill="#808080">
<text x="195.6" y="36">RX</text>
<text x="201.7" y="30.3">S2G$1</text>
<text x="218.4" y="30.9">RX_OPO/2.5E</text>
<text x="218.4" y="36">RX_POGO/2.8E</text>
<text x="218.4" y="33.4">RX_MINIPROG/2.5I</text>
<text x="194.7" y="40.4">CK_SS-44D04-G4/4P4T</text>
<text x="218.4" y="38.5">RX_EDGE/2.10I</text>
<text x="83.6" y="46.2">RST</text>
<text x="106" y="46.2">RST_USB</text>
<text x="131.9" y="43.6">RST</text>
<text x="201.7" y="43">S2G$2</text>
<text x="218.4" y="46.2">TX_MINIPROG/2.3I</text>
<text x="218.4" y="43.6">TX_OPO/2.5E</text>
<text x="118" y="53.2">S1</text>
<text x="194.7" y="53.2">CK_SS-44D04-G4/4P4T</text>
<text x="195.8" y="48.7">TX</text>
<text x="218.4" y="51.2">TX_EDGE/2.8I</text>
<text x="218.4" y="48.7">TX_POGO/2.9E</text>
<text x="118" y="55.7">TE_SSA12/SPDT</text>
<text x="201.7" y="55.7">S2G$3</text>
<text x="218.4" y="58.9">TCK_MINIPROG/2.3I</text>
<text x="218.4" y="56.3">TCK_OPO/2.5F</text>
<text x="194.5" y="61.4">TCK</text>
<text x="194.7" y="65.9">CK_SS-44D04-G4/4P4T</text>
<text x="218.4" y="64">TCK_EDGE/2.8I</text>
<text x="218.4" y="61.4">TCK_POGO/2.9E</text>
<text x="201.7" y="68.4">S2G$4</text>
<text x="218.4" y="69">RST_OPO/2.5F</text>
<text x="218.4" y="71.6">RST_MINIPROG/2.5I</text>
<text x="194.5" y="74.1">RST</text>
<text x="218.4" y="76.7">RST_EDGE/2.10I</text>
<text x="218.4" y="74.1">RST_POGO/2.8F</text>
<text x="194.7" y="78.6">CK_SS-44D04-G4/4P4T</text>
<text x="137" y="91.9">RX</text>
<text x="137" y="94.5">TX</text>
<text x="220.9" y="94.5">3V3/2.8H</text>
<text x="137" y="97">RST_USB</text>
<text x="185.2" y="97">VCC_MINIPROG/2.3H</text>
<text x="220.9" y="99.6">BATT_CHG_MINIPROG/3.10D</text>
<text x="137" y="102.1">TCK</text>
<text x="207" y="106.6">COPAL_CJS-1200TA/SPDT</text>
<text x="207" y="104">S4</text>
<text x="188.9" y="112.3">VCC_POGO/2.8E</text>
<text x="220.9" y="109.7">3V3/2.8H</text>
<text x="207" y="119.3">S5</text>
<text x="220.9" y="114.8">BATT_CHG_POGO/3.10J</text>
<text x="207" y="121.8">COPAL_CJS-1200TA/SPDT</text>
<text x="220.9" y="125">3V3/2.8H</text>
<text x="190.3" y="127.5">VCC_OPO/2.5E</text>
<text x="220.9" y="130.1">BATT_CHG_OPO/3.5D</text>
<text x="207" y="137.1">COPAL_CJS-1200TA/SPDT</text>
<text x="207" y="134.5">S6</text>
</g>
<g font-size="1.4" fill="#808080">
<text x="212.8" y="35.1">C</text>
<text x="212.9" y="30">A</text>
<text x="212.9" y="32.6">B</text>
<text x="212.8" y="37.6">D</text>
<text x="212.8" y="47.8">C</text>
<text x="212.9" y="42.7">A</text>
<text x="212.9" y="45.3">B</text>
<text x="212.8" y="50.4">D</text>
<text x="212.9" y="55.4">A</text>
<text x="212.9" y="58">B</text>
<text x="212.8" y="60.5">C</text>
<text x="212.8" y="63.1">D</text>
<text x="212.9" y="68.2">A</text>
<text x="212.9" y="70.7">B</text>
<text x="212.8" y="73.2">C</text>
<text x="212.8" y="75.8">D</text>
</g>
<g font-size="1.4" fill="#800000">
<text x="126.7" y="42.7">A</text>
<text x="126.7" y="47.8">B</text>
<text x="215.6" y="93.6">A</text>
<text x="215.6" y="98.7">B</text>
<text x="215.6" y="108.8">A</text>
<text x="215.6" y="113.9">B</text>
<text x="215.6" y="124.1">A</text>
<text x="215.6" y="129.2">B</text>
</g>
</svg>
